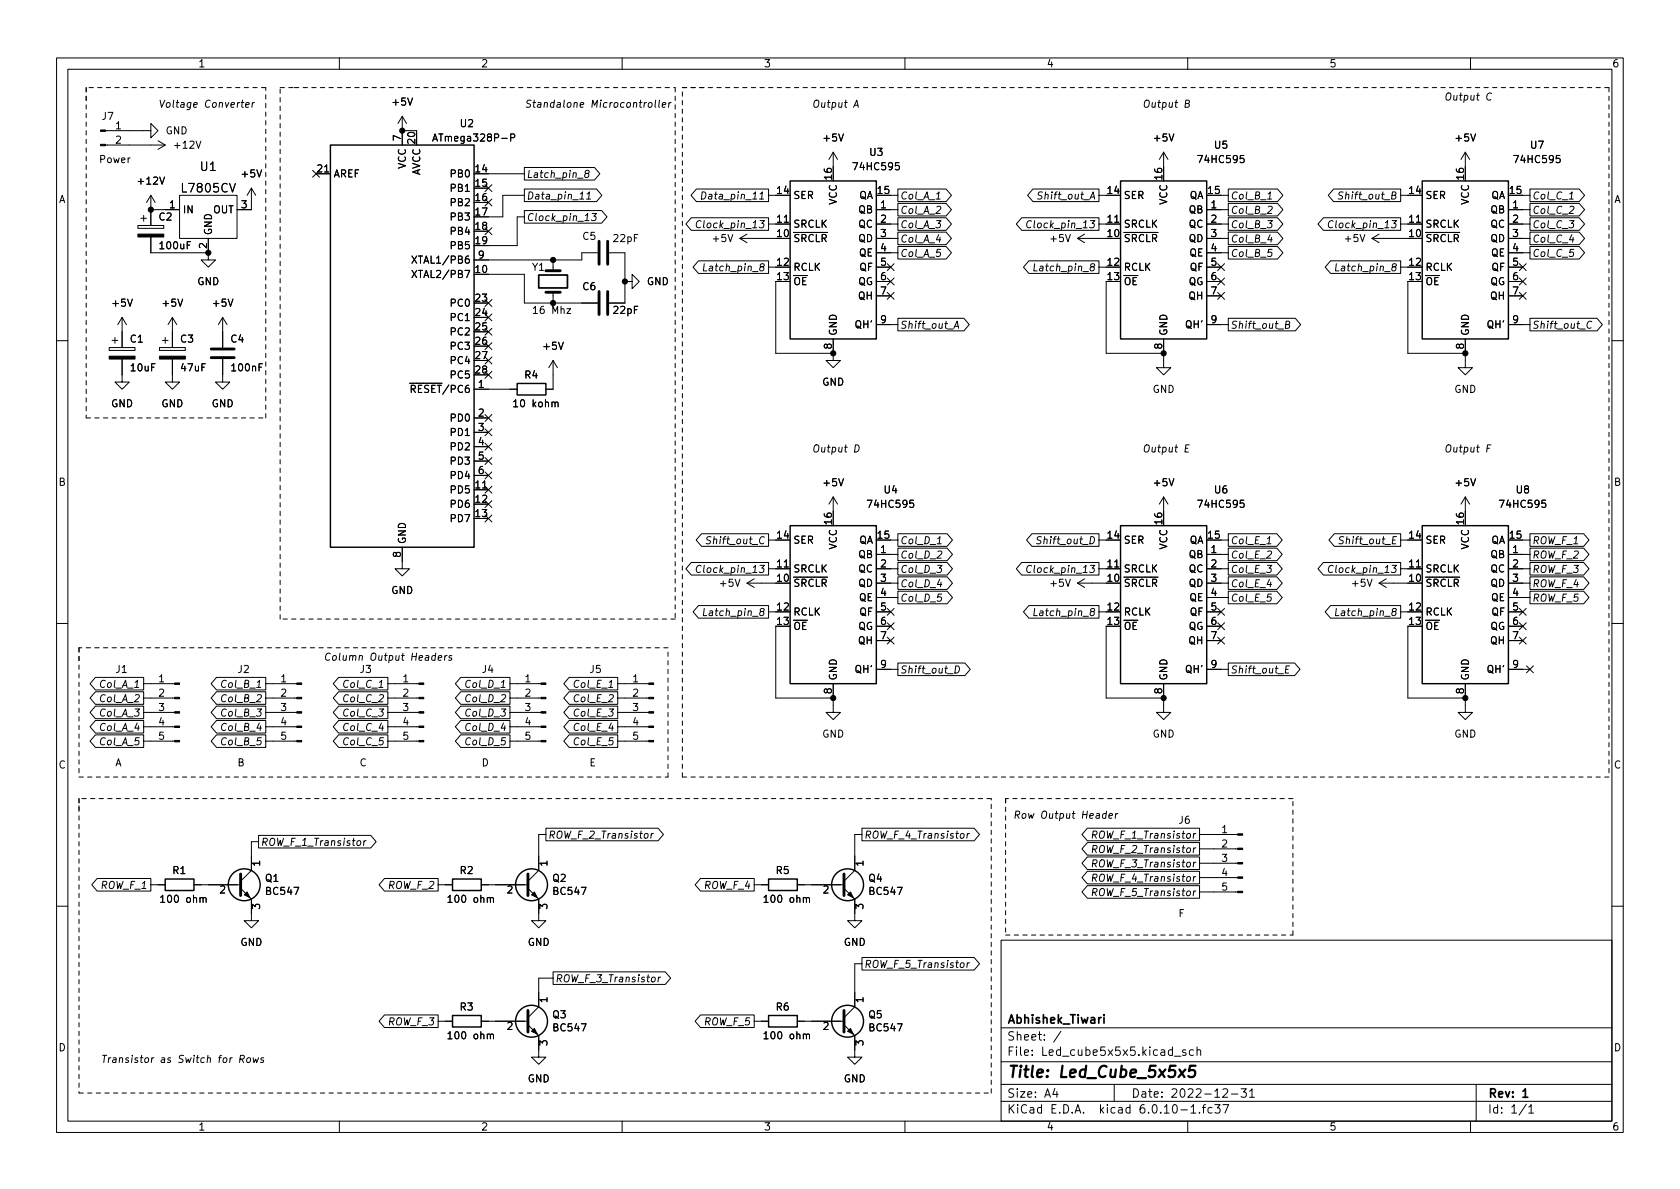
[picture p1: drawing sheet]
<svg xmlns="http://www.w3.org/2000/svg" width="297mm" height="210mm" viewBox="0 0 297 210" stroke-linecap="round" stroke-linejoin="round" font-family="sans-serif">
<g fill="none" stroke="#000" stroke-width=".18">
<path d="M10 10.2h277v190.1h-277zM12 12.2h273v186.1h-273zM42.6 18.1h.5M42.9 17.7l-.2 1.1 .3 .2M43.4 18.6l.7-.2-.1-.2-.3-.1-.2 .2v.6h.4M44.6 18.1l-.1 .9M45 18.1l-.4 .3M60 10.2v2M110 10.2v2M114.7 18.3l.2-.2 .4 .2v.4l-.2 .2-.3 .1-.2-.1zM115.9 17.7l-.1 1.1 .2 .2M116.6 17.7l-.1 1.1 .1 .2"/>
<path d="M117.1 18.6l.6-.2v-.2l-.4-.1-.2 .2v.6h.5M118.3 18.1l-.1 .9M118.7 18.1l-.4 .3M150.9 19l.6-1.3 .3 1.3M151.1 18.6h.6M160 10.2v2M209.6 18.3h.5l.2-.2v-.3l-.6-.1-.2 1.3 .7-.1 .1-.3-.3-.3M210 10.2v2M260 10.2v2M263.7 16.6a.61 .61 0 0 0-.8 .3 .61 .61 0 0 0 .4 .8l.3-.1M18.6 23.1h8.1v-1.3l1.2 1.3-1.2 1.3v-1.3M18.6 25.6h10.6"/>
<path d="M24.4 39.9h4.6v.5h-4.6zM24.9 38.6h1M25.4 38.1v1M26.7 37.1h5M26.7 34.5v5.4M26.7 34.5l-.8 1.3M26.7 34.5l.7 1.3M27.9 24.9l1.3 .7M29.2 25.6l-1.3 .8M31.7 34.5h10.2v7.7h-10.2zM44.4 33.3v3.8h-2.5M44.4 33.3l-.7 1.2"/>
<path d="M44.4 33.3l.8 1.2M55.3 30.1l1.2 1.2M55.9 30.7h2.5M56.5 30.1l-1.2 1.2M71.1 20.6l-.7 1.2M71.1 20.6v5M71.1 20.6l.8 1.2M71.1 23.1h2.6M76.5 25l.4-1.3 .4 1.3M76.6 24.6h.6M85.8 35.2l1.2 1.2M85.8 32.7l1.2 1.2"/>
<path d="M86.4 30.7h6.3M87 35.2l-1.2 1.2M87 32.7l-1.2 1.2M90.3 24.3h.6l.1-.2v-.3l-.7-.1v1.3M92.7 29.6h12.4l1 1.1-1 1.1h-12.4zM92.7 37.2h13.7l.9 1.1-.9 1.2h-13.7zM92.7 33.4h12.8l.9 1.1-.9 1.1h-12.8zM92.7 34.5h-3.8v3.8h-2.5M92.7 38.3h-1.3v5.1h-5M103.7 30.7l-.2-.3 .2-.3 .4 .1-.1 .4a.49 .49 0 0 0-.5 .2 .49 .49 0 0 0 0 .5 .42 .42 0 0 0 .5 0 .42 .42 0 0 0 0-.6h-.1M103.7 35.2h.7M103.8 34.3l.4-.4-.1 1.3"/>
<path d="M104.7 37.7h.8l-.5 .5 .4 .1-.1 .6-.2 .1-.5-.1M122.2 38.5h13.7v2.2h-13.7l-.9-1.1zM123.1 33.4h12.8v2.2h-12.8l-.9-1.1zM124 39.1a.61 .61 0 0 0-.9 .4 .61 .61 0 0 0 .5 .8l.2-.1M124.2 33.9a.63 .63 0 0 1 .7 .5 .63 .63 0 0 1-.4 .7l-.5 .1zM135.9 39.6h3.8M135.9 34.5h1.3M147.3 26.9l-.7 1.3M147.3 26.9v2.6M147.3 26.9l.8 1.3M154.9 37.1h3.8M154.9 39.6h3.8"/>
<path d="M157.5 34.5h1.2M158.7 33.4h8.6l.9 1.1-.9 1.1h-8.6zM158.7 38.5h8.6l.9 1.1-.9 1.1h-8.6zM158.7 36h8.6l.9 1.1-.9 1.1h-8.6zM180.6 38.5h13.7v2.2h-13.7l-.9-1.1zM182.4 39.1a.61 .61 0 0 0-.9 .4 .61 .61 0 0 0 .5 .8l.3-.1M182.6 33.4h11.7v2.2h-11.7l-.9-1.1zM184.3 34l-.5-.1-.1 .2-.1 .3 .5 .3 .1 .3-.3 .2-.4-.1M194.3 39.6h3.8M194.3 34.5h1.3M205.7 26.9v2.6M205.7 26.9l-.7 1.3"/>
<path d="M205.7 26.9l.8 1.3M213.4 37.1h3.8M213.4 39.6h3.8M215.9 34.5h1.3M217.2 36h8.7l.9 1.1-.9 1.1h-8.7zM217.2 33.4h8.7l.9 1.1-.9 1.1h-8.7zM217.2 38.5h8.7l.9 1.1-.9 1.1h-8.7zM224.1 35.2h.7M224.2 39h.8l-.5 .5 .4 .1-.1 .6-.2 .1-.5-.1M224.2 36.6l.5-.1 .2 .1v.2l-.9 .9h.8M234 38.5h13.6v2.2h-13.6l-1-1.1zM235.7 39.1a.61 .61 0 0 0-.8 .4 .61 .61 0 0 0 .4 .8l.3-.1"/>
<path d="M235.8 33.4h11.8v2.2h-11.8l-1-1.1zM237.5 34l-.5-.1-.2 .2v.3l.5 .3 .1 .3-.3 .2-.5-.1M247.6 39.6h3.9M247.6 34.5h1.3M259.1 26.9v2.6M259.1 26.9l-.8 1.3M259.1 26.9l.7 1.3M266.7 37.1h3.8M266.7 39.6h3.8M269.2 34.5h1.3M270.5 33.4h8.7l1 1.1-1 1.1h-8.7zM270.5 36h8.7l1 1.1-1 1.1h-8.7z"/>
<path d="M270.5 38.5h8.7l1 1.1-1 1.1h-8.7zM20.3 59.7v1M21.6 56.1v5.4M21.6 56.1l-.8 1.3M21.6 56.1l.8 1.3M26.7 41.9v2.8h10.1M29.2 59.7v1M30.5 56.1v5.4M30.5 56.1l-.8 1.3M30.5 56.1l.7 1.3M36.8 44.7v1.3h1.3l-1.3 1.2-1.2-1.2h1.2M36.8 42.2v2.5"/>
<path d="M39.4 56.1l-.8 1.3M39.4 56.1v5.4M39.4 56.1l.7 1.3M72.8 47.8l.9 1.3M72.8 45.3l.9 1.2M73.7 47.8l-.9 1.3M73.7 45.3l-.9 1.2M85.8 53l1.2 1.2M85.8 58.1l1.2 1.2M85.8 55.5l1.2 1.2M85.8 40.3l1.2 1.2M86.4 48.5h6.3v5.1h13"/>
<path d="M87 53l-1.2 1.2M87 58.1l-1.2 1.2M87 55.5l-1.2 1.2M87 40.3l-1.2 1.2M97.8 46v1.9M97.8 51.7v1.9M105.7 44.7h-2.8v1.3h-19.1M107.7 44.7h2.8v8.9h-2.8M110.5 49.8h1.3v-1.3l1.2 1.3-1.2 1.2v-1.2M123.5 46.1h12.4v2.2h-12.4l-1-1.1zM124.5 46.6l-.1 1.3h.6M130.8 42.2l1.3 .7"/>
<path d="M130.8 42.2h6.4M132.1 41.4l-1.3 .8M135.9 47.2h1.3M137.2 49.8v12.7h10.1M147.3 59.9v2.6M154.9 44.7h3.8M154.9 42.2h3.8M154.9 47.2h2.6M154.9 49.8h2.6M154.9 52.3h2.6M154.9 57.4h3.8M156.9 49.2l1.2 1.2"/>
<path d="M156.9 51.7l1.2 1.2M156.9 46.6l1.2 1.2M158.1 49.2l-1.2 1.2M158.1 51.7l-1.2 1.2M158.1 46.6l-1.2 1.2M158.7 56.3h11.7l1 1.1-1 1.1h-11.7zM158.7 41h8.6l.9 1.2-.9 1.1h-8.6zM158.7 43.6h8.6l.9 1.1-.9 1.1h-8.6zM168.6 58.1l.6-1.3 .3 1.3M168.8 57.7h.6M181.9 46.1h12.4v2.2h-12.4l-.9-1.1zM182.9 46.6l-.1 1.3h.6"/>
<path d="M190.5 42.2h5.1M190.5 42.2l1.3 .7M191.8 41.4l-1.3 .8M194.3 47.2h1.3M195.6 49.8v12.7h10.1M205.7 59.9v5.1h1.3l-1.3 1.3-1.2-1.3h1.2M213.4 44.7h3.8M213.4 42.2h3.8M213.4 47.2h2.5M213.4 49.8h2.5M213.4 52.3h2.5M213.4 57.4h3.8"/>
<path d="M215.3 49.2l1.2 1.2M215.3 46.6l1.2 1.2M215.3 51.7l1.2 1.2M216.5 49.2l-1.2 1.2M216.5 51.7l-1.2 1.2M216.5 46.6l-1.2 1.2M217.2 43.6h8.7l.9 1.1-.9 1.1h-8.7zM217.2 56.3h11.8l1 1.1-1 1.1h-11.8zM217.2 41h8.7l.9 1.2-.9 1.1h-8.7zM227.3 57.4l.6-.1 .1-.1v-.3l-.6-.1-.2 1.3 .7-.2 .1-.3-.2-.2M235.3 46.1h12.3v2.2h-12.3l-1-1.1zM236.3 46.6l-.2 1.3h.6"/>
<path d="M242.6 42.2h6.3M242.6 42.2l1.2 .7M243.8 41.4l-1.2 .8M247.6 47.2h1.3M248.9 49.8v12.7h10.2M259.1 59.9v5.1h1.2l-1.2 1.3-1.3-1.3h1.3M266.7 44.7h3.8M266.7 42.2h3.8M266.7 47.2h2.5M266.7 49.8h2.5M266.7 52.3h2.5M266.7 57.4h3.8"/>
<path d="M268.6 49.2l1.2 1.2M268.6 46.6l1.2 1.2M268.6 51.7l1.2 1.2M269.8 49.2l-1.2 1.2M269.8 46.6l-1.2 1.2M269.8 51.7l-1.2 1.2M270.5 43.6h8.7l1 1.1-1 1.1h-8.7zM270.5 41h8.7l1 1.2-1 1.1h-8.7zM270.5 56.3h11.9l.9 1.1-.9 1.1h-11.9zM281.5 56.9a.61 .61 0 0 0-.9 .4 .61 .61 0 0 0 .5 .8l.2-.2M10 60.2h2M19.3 61.5h4.6v.5h-4.6z"/>
<path d="M19.8 60.2h1M21.6 63.5v4.1h1.3l-1.3 1.2-1.3-1.2h1.3M28.2 61.5h4.6v.5h-4.6zM28.7 60.2h1M30.5 63.5v4.1h1.2l-1.2 1.2-1.3-1.2h1.3M39.4 63.5v4.1h1.2l-1.2 1.2-1.3-1.2h1.3M83.8 68.8h7.6M83.8 73.9h2.6M83.8 76.4h2.6M83.8 79h2.6M85.8 65.7l1.2 1.2M85.8 75.8l1.2 1.3"/>
<path d="M85.8 73.3l1.2 1.2M85.8 63.1l1.2 1.3M85.8 60.6l1.2 1.2M85.8 78.4l1.2 1.2M87 65.7l-1.2 1.2M87 75.8l-1.2 1.3M87 73.3l-1.2 1.2M87 63.1l-1.2 1.3M87 60.6l-1.2 1.2M87 78.4l-1.2 1.2M97.8 63.7v5.1h-1.3M97.8 63.7l-.8 1.3"/>
<path d="M97.8 63.7l.8 1.3M98.1 71.3l.2-.2 .3 .1 .1 .7M147.3 62.5v1.2h1.3l-1.3 1.3-1.3-1.3h1.3M151.3 78.7a.63 .63 0 0 1 .6 .4 .63 .63 0 0 1-.3 .8h-.5zM209.6 79.3h.4M210.3 78.7h-.6l-.2 1.2h.6M262.9 79.3h.5M263.6 78.7h-.6l-.1 1.2M285 60.2h2M71.1 96.8v3.8h1.3l-1.3 1.2-1.3-1.2h1.3M83.8 86.6h2.6M83.8 81.5h2.6"/>
<path d="M83.8 84.1h2.6M85.8 83.5l1.2 1.2M85.8 80.9l1.2 1.2M85.8 86l1.2 1.2M85.8 88.5l1.2 1.3M85.8 91.1l1.2 1.2M87 83.5l-1.2 1.2M87 80.9l-1.2 1.2M87 86l-1.2 1.2M87 88.5l-1.2 1.3M87 91.1l-1.2 1.2M122.2 99.5h13.7v2.2h-13.7l-.9-1.1z"/>
<path d="M124 94.4h11.9v2.2h-11.9l-.9-1.1zM125.7 95l-.5-.1-.1 .1-.1 .4 .5 .2 .1 .3-.3 .3-.4-.1M135.9 95.5h1.3M147.3 87.9v2.5M147.3 87.9l-.7 1.2M147.3 87.9l.8 1.2M154.9 98h3.8M157.5 95.5h1.2M158.7 96.9h8.8l.9 1.1-.9 1.1h-8.8zM158.7 94.4h8.8l.9 1.1-.9 1.1h-8.8zM158.7 99.5h8.8l.9 1.1-.9 1.1h-8.8zM180.6 99.5h13.7v2.2h-13.7l-.9-1.1z"/>
<path d="M182.5 94.4h11.8v2.2h-11.8l-1-1.1zM184.1 95l-.4-.1-.2 .1-.1 .4 .5 .2 .1 .3-.2 .3-.5-.1M194.3 95.5h1.3M205.7 87.9l-.7 1.2M205.7 87.9v2.5M205.7 87.9l.8 1.2M213.4 98h3.8M215.9 95.5h1.3M217.2 99.5h8.6l.9 1.1-.9 1.1h-8.6zM217.2 94.4h8.6l.9 1.1-.9 1.1h-8.6zM217.2 96.9h8.6l.9 1.1-.9 1.1h-8.6zM234 99.5h13.6v2.2h-13.6l-1-1.1z"/>
<path d="M235.9 94.4h11.7v2.2h-11.7l-.9-1.1zM237.6 95l-.5-.1-.2 .1v.4l.5 .2 .1 .3-.3 .3-.5-.1M247.6 95.5h1.3M259.1 87.9l-.8 1.2M259.1 87.9v2.5M259.1 87.9l.7 1.2M266.7 98h3.8M269.2 95.5h1.3M270.5 96.9h9.5l1 1.1-1 1.1h-9.5zM270.5 94.4h9.5l1 1.1-1 1.1h-9.5zM270.5 99.5h9.5l1 1.1-1 1.1h-9.5zM10 110.2h2"/>
<path d="M16.9 119.8h8.5v2.2h-8.5l-1-1.1zM38.3 119.8h8.7v2.2h-8.7l-1-1.1zM59.9 119.8h8.7v2.2h-8.7l-1-1.1zM77 116h-.5l-.2 .5 .2 .3 .4-.1M77 115.5l-.1 1.3M77.5 116.3l.6-.1v-.2l-.4-.1-.2 .2v.6h.5M78.7 115.9l-.1 .9M79.1 115.9l-.4 .3M79.9 116l-.3-.1-.2 .3 .4 .2v.3h-.5M81.5 119.8h8.7v2.2h-8.7l-1-1.1zM100.6 119.8h8.6v2.2h-8.6l-.9-1.1zM123.5 107.1h12.4v2.2h-12.4l-1-1.1z"/>
<path d="M124 100.1a.61 .61 0 0 0-.9 .4 .61 .61 0 0 0 .5 .7l.2-.1M124.5 107.6l-.1 1.3h.6M132.1 103.1l1.2 .8M132.1 103.1h5.1M133.3 102.4l-1.2 .7M135.9 100.6h3.8M135.9 108.2h1.3M137.2 110.7v12.7h10.1M154.9 103.1h3.8M154.9 100.6h3.8M154.9 105.7h3.8M154.9 108.2h2.6"/>
<path d="M154.9 110.7h2.6M154.9 113.3h2.6M154.9 118.4h3.8M156.9 112.7l1.2 1.2M156.9 110.1l1.2 1.2M156.9 107.6l1.2 1.2M158.1 112.7l-1.2 1.2M158.1 110.1l-1.2 1.2M158.1 107.6l-1.2 1.2M158.7 117.2h11.9l1 1.2-1 1.1h-11.9zM158.7 104.5h8.8l.9 1.2-.9 1.1h-8.8zM158.7 102h8.8l.9 1.1-.9 1.1h-8.8z"/>
<path d="M169 117.8a.63 .63 0 0 1 .7 .4 .63 .63 0 0 1-.4 .8h-.5zM181.9 107.1h12.4v2.2h-12.4l-.9-1.1zM182.4 100.1a.61 .61 0 0 0-.9 .4 .61 .61 0 0 0 .5 .7l.3-.1M182.9 107.6l-.1 1.3h.6M190.5 103.1h5.1M190.5 103.1l1.3 .8M191.8 102.4l-1.3 .7M194.3 100.6h3.8M194.3 108.2h1.3M195.6 110.7v12.7h10.1M213.4 103.1h3.8M213.4 100.6h3.8"/>
<path d="M213.4 105.7h3.8M213.4 108.2h2.5M213.4 110.7h2.5M213.4 113.3h2.5M213.4 118.4h3.8M215.3 112.7l1.2 1.2M215.3 110.1l1.2 1.2M215.3 107.6l1.2 1.2M216.5 112.7l-1.2 1.2M216.5 110.1l-1.2 1.2M216.5 107.6l-1.2 1.2M217.2 104.5h8.6l.9 1.2-.9 1.1h-8.6z"/>
<path d="M217.2 117.2h11.7l1 1.2-1 1.1h-11.7zM217.2 102h8.6l.9 1.1-.9 1.1h-8.6zM227.3 118.4h.5M228 117.8h-.6l-.2 1.2h.7M235.3 107.1h12.3v2.2h-12.3l-1-1.1zM235.7 100.1a.61 .61 0 0 0-.8 .4 .61 .61 0 0 0 .4 .7l.3-.1M236.3 107.6l-.2 1.3h.6M243.8 103.1h5.1M243.8 103.1l1.3 .8M245.1 102.4l-1.3 .7M247.6 100.6h3.9M247.6 108.2h1.3"/>
<path d="M248.9 110.7v12.7h10.2M266.7 103.1h3.8M266.7 100.6h3.8M266.7 105.7h3.8M266.7 108.2h2.5M266.7 110.7h2.5M266.7 113.3h2.5M266.7 118.4h3.8M268.6 112.7l1.2 1.2M268.6 107.6l1.2 1.2M268.6 110.1l1.2 1.2M269.8 112.7l-1.2 1.2"/>
<path d="M269.8 107.6l-1.2 1.2M269.8 110.1l-1.2 1.2M269.9 117.7l1.2 1.3M270.5 102h9.5l1 1.1-1 1.1h-9.5zM270.5 104.5h9.5l1 1.2-1 1.1h-9.5zM271.1 117.7l-1.2 1.3M285 110.2h2M16.9 129.9h8.5v2.3h-8.5l-1-1.1zM16.9 127.4h8.5v2.2h-8.5l-1-1.1zM16.9 122.3h8.5v2.2h-8.5l-1-1.1zM16.9 124.9h8.5v2.2h-8.5l-1-1.1zM25.4 131.1h5.5"/>
<path d="M25.4 128.5h5.5M25.4 126h5.5M25.4 123.4h5.5M25.4 120.9h5.5M38.3 129.9h8.7v2.3h-8.7l-1-1.1zM38.3 122.3h8.7v2.2h-8.7l-1-1.1zM38.3 124.9h8.7v2.2h-8.7l-1-1.1zM38.3 127.4h8.7v2.2h-8.7l-1-1.1zM40 120.4a.61 .61 0 0 0-.8 .4 .61 .61 0 0 0 .4 .8l.3-.2M40 130.6a.61 .61 0 0 0-.8 .3 .61 .61 0 0 0 .4 .8l.3-.1M40 123a.61 .61 0 0 0-.8 .3 .61 .61 0 0 0 .4 .8l.3-.1M40 125.5a.61 .61 0 0 0-.8 .4 .61 .61 0 0 0 .4 .7l.3-.1"/>
<path d="M40 128a.61 .61 0 0 0-.8 .4 .61 .61 0 0 0 .4 .8l.3-.1M47 131.1h5.5M47 128.5h5.5M47 126h5.5M47 123.4h5.5M47 120.9h5.5M59.9 122.3h8.7v2.2h-8.7l-1-1.1zM59.9 127.4h8.7v2.2h-8.7l-1-1.1zM59.9 129.9h8.7v2.3h-8.7l-1-1.1zM59.9 124.9h8.7v2.2h-8.7l-1-1.1zM61.6 123a.61 .61 0 0 0-.8 .3 .61 .61 0 0 0 .4 .8l.3-.1M61.6 120.4a.61 .61 0 0 0-.8 .4 .61 .61 0 0 0 .4 .8l.3-.2"/>
<path d="M61.6 128a.61 .61 0 0 0-.8 .4 .61 .61 0 0 0 .4 .8l.3-.1M61.6 130.6a.61 .61 0 0 0-.8 .3 .61 .61 0 0 0 .4 .8l.3-.1M61.6 125.5a.61 .61 0 0 0-.8 .4 .61 .61 0 0 0 .4 .7l.3-.1M68.6 131.1h5.5M68.6 128.5h5.5M68.6 126h5.5M68.6 123.4h5.5M68.6 120.9h5.5M81.5 129.9h8.7v2.3h-8.7l-1-1.1zM81.5 127.4h8.7v2.2h-8.7l-1-1.1zM81.5 124.9h8.7v2.2h-8.7l-1-1.1zM81.5 122.3h8.7v2.2h-8.7l-1-1.1z"/>
<path d="M83.2 130.6a.61 .61 0 0 0-.8 .3 .61 .61 0 0 0 .4 .8l.3-.1M83.2 128a.61 .61 0 0 0-.8 .4 .61 .61 0 0 0 .4 .8l.3-.1M83.2 125.5a.61 .61 0 0 0-.8 .4 .61 .61 0 0 0 .4 .7l.3-.1M83.2 123a.61 .61 0 0 0-.8 .3 .61 .61 0 0 0 .4 .8l.3-.1M83.2 120.4a.61 .61 0 0 0-.8 .4 .61 .61 0 0 0 .4 .8l.3-.2M90.2 131.1h5.5M90.2 128.5h5.5M90.2 126h5.5M90.2 123.4h5.5M90.2 120.9h5.5M100.6 124.9h8.6v2.2h-8.6l-.9-1.1zM100.6 127.4h8.6v2.2h-8.6l-.9-1.1z"/>
<path d="M100.6 129.9h8.6v2.3h-8.6l-.9-1.1zM100.6 122.3h8.6v2.2h-8.6l-.9-1.1zM109.2 131.1h5.5M109.2 128.5h5.5M109.2 126h5.5M109.2 123.4h5.5M109.2 120.9h5.5M147.3 120.9v5.1h1.3l-1.3 1.2-1.3-1.2h1.3M205.7 120.9v5.1h1.3l-1.3 1.2-1.2-1.2h1.2M259.1 120.9v5.1h1.2l-1.2 1.2-1.3-1.2h1.3M17.2 155.3h9.5v2.3h-9.5l-1-1.1zM26.7 156.5h2.5"/>
<path d="M28.4 158.7l.4-.4v1.3M28.4 159.6h.7M34.3 156.5h8.2M35.9 158.9l.2-.2 .3 .1v.8M42.5 157.1l1.9 1.9v3.8h1.3l-1.3 1.3-1.2-1.3h1.2M45.7 147.7h19.9l.9 1.1-.9 1.1h-19.9zM45.7 148.8h-1.3v5.1l-1.9 1.9M64.4 148.7l-.1 .8M64.7 148.7l-.4 .2M68 155.3h9.5v2.3h-9.5l-1-1.1zM77.5 156.5h2.5M79.2 158.7l.4-.4v1.3"/>
<path d="M79.2 159.6h.7M85.1 156.5h8.2M86.7 158.9l.2-.2 .3 .1v.8M93.3 157.1l1.9 1.9v3.8h1.3l-1.3 1.3-1.2-1.3h1.2M96.5 146.5h19.9l.9 1.1-.9 1.1h-19.9zM96.5 147.6h-1.3v6.3l-1.9 1.9M115.2 147.4l-.1 .8M115.5 147.4l-.4 .2M123.9 155.3h9.4v2.3h-9.4l-1-1.1zM133.3 156.5h2.6M135.1 158.7l.3-.4v1.3M135.1 159.6h.7"/>
<path d="M141 156.5h8.2M142.6 158.9l.2-.2 .3 .1v.8M149.2 157.1l1.9 1.9v3.8h1.3l-1.3 1.3-1.2-1.3h1.2M152.4 146.5h19.8l1 1.1-1 1.1h-19.8zM152.4 147.6h-1.3v6.3l-1.9 1.9M171 147.4l-.1 .8M171.4 147.4l-.4 .2M192.3 149h19.8v2.2h-19.8l-1-1.1zM192.3 151.5h19.8v2.3h-19.8l-1-1.2zM192.3 154.1h19.8v2.2h-19.8l-1-1.1zM192.3 146.5h19.8v2.2h-19.8l-1-1.1zM192.3 156.6h19.8v2.2h-19.8l-1-1.1z"/>
<path d="M193.2 150.2l.6-.1 .2-.2-.1-.3-.1-.1h-.5l-.2 1.3M193.2 152.7l.6-.1 .2-.1-.1-.3-.1-.2h-.5l-.2 1.3M193.2 155.2h.6l.2-.2-.1-.3-.1-.1h-.5l-.2 1.3M193.2 147.6h.6l.2-.2-.1-.3-.1-.1h-.5l-.2 1.2M193.2 157.8l.6-.1 .2-.2-.1-.3-.1-.1h-.5l-.2 1.3M195.6 143.9h-.4l-.2 .2v.5h.5M195.6 143.4l-.1 1.3M196.1 144.3l.6-.1v-.3h-.4l-.2 .1v.6h.5M197.3 143.9l-.1 .8M197.6 143.9l-.3 .2M212.1 157.7h6.7M212.1 155.2h6.7"/>
<path d="M212.1 152.6h6.7M212.1 150.1h6.7M212.1 147.6h6.7M10 160.2h2M68 179.5h9.5v2.2h-9.5l-1-1.1zM97.8 171.9h19.8l1 1.1-1 1.1h-19.8zM97.8 173h-2.6v5l-1.9 2M116.4 172.8l-.1 .8M116.8 172.8l-.4 .2M123.9 179.5h9.4v2.2h-9.4l-1-1.1zM152.4 169.3h19.8l1 1.1-1 1.1h-19.8zM152.4 170.4h-1.3v7.6l-1.9 2"/>
<path d="M171 170.2l-.1 .9M171.4 170.2l-.4 .3M177 166.3h108v32h-108zM285 160.2h2M42.4 187.3l.6-.1 .2-.2v-.3l-.2-.1h-.5l-.1 1.3M42.7 187.3l.4 .6M43.7 187.2l.2-.2 .4 .2v.4l-.2 .2-.3 .1-.2-.1zM44.8 187l.1 .9 .3-.6 .2 .6 .3-.9M46.6 187.1l-.3-.1-.2 .2 .1 .2 .4 .1-.1 .3h-.4M60 198.3v2M77.5 180.6h2.5M79.2 182.8l.4-.4v1.3"/>
<path d="M79.2 183.7h.7M85.1 180.6h8.2M86.7 183l.2-.1h.3v.8M93.3 181.2l1.9 1.9v3.8h1.3l-1.3 1.3-1.2-1.3h1.2M110 198.3v2M133.3 180.6h2.6M135.1 182.8l.3-.4v1.3M135.1 183.7h.7M141 180.6h8.2M142.6 183l.2-.1h.3v.8M149.2 181.2l1.9 1.9v3.8h1.3l-1.3 1.3-1.2-1.3h1.2M160 198.3v2"/>
<path d="M177 194.8h108M177 191.8h108M177 187.8h108M177 181.8h108M186.5 192.5l-.4 1h1M186.9 193v1M187.6 182.4l-1.3 1.9M197 191.8v3M207.6 186.8h1.2M208.8 196.3h1.1M209.6 185.7l-.3-.1-.2 .2v.3l.5 .1v.4h-.5M210 198.3v2"/>
<path d="M210.6 195.8l.4-.5v1.5M210.6 196.8h.8M211 185.7l-.4-.1-.3 .3v.4l.1 .3h.6M211.6 185.8l.3-.2 .3 .1 .1 .9M211.6 185.1v1.5M212.1 196.7v.1M212.6 195.8h.5M213.1 195.3l-.3 .2v1.3M214.3 195.9l-.4-.1-.3 .3v.4l.1 .3h.6M214.8 195.3h.9l-.5 .6 .4 .1v.7l-.2 .1h-.4l-.2-.1M216.2 192.7l.6-.2 .2 .2 .1 .3-1 1h1M216.2 195.3h1l-.6 1.5"/>
<path d="M217.7 193.5h1.2M219.4 192.5h1l-.5 .6 .4 .1v.7l-.2 .1h-.5l-.2-.1M220.9 193l.5-.5v1.5M220.9 194h.9M260 198.3v2M261 191.8v6.5M269.9 195.3l-1.3 1.9M270.3 195.8l.4-.5v1.5M270.3 196.8h.9"/>
</g>
<path d="M95.2 48.6h5.1v2.3h-5.1zM195.2 179.4v.2M195.2 179.9v1M269.3 193l.4-.5v1.5M269.3 194h.8" fill="none" stroke="#000" stroke-width=".3"/>
<path d="M208.5 189.1l.9 1.4M209.6 189.1l-1.2 1.4M211.4 188.5h-1l-.2 .9 .3-.2 .7 .1 .1 .3-.1 .7-.4 .2h-.4l-.3-.2" fill="none" stroke="#000" stroke-width=".4"/>
<g fill="none" stroke="#000" stroke-width=".25">
<path d="M58.4 25.6h25.4v71.2h-25.4zM139.7 32h15.2v27.9h-15.2zM198.1 32h15.3v27.9h-15.3zM251.5 32h15.2v27.9h-15.2zM91.4 67.8h5.1v2h-5.1zM139.7 93h15.2v27.9h-15.2zM198.1 93h15.3v27.9h-15.3zM251.5 93h15.2v27.9h-15.2zM29.2 155.4h5.1v2.1h-5.1zM80 155.4h5.1v2.1h-5.1zM135.9 155.4h5.1v2.1h-5.1zM80 179.6h5.1v2h-5.1z"/>
<path d="M135.9 179.6h5.1v2h-5.1z"/>
<circle cx="43.2" cy="156.5" r="2.82"/>
<circle cx="94" cy="156.5" r="2.82"/>
<circle cx="149.9" cy="156.5" r="2.82"/>
<circle cx="94" cy="180.6" r="2.82"/>
<circle cx="149.9" cy="180.6" r="2.82"/>
</g>
<g fill="#000" stroke="#000" stroke-width=".18">
<path d="M17.8 25.5h.8v.3h-.8zM17.8 23h.8v.2h-.8zM24.4 41.4h4.6v.5h-4.6zM19.3 63h4.6v.5h-4.6zM28.2 63h4.6v.5h-4.6zM30.9 130.9h.8v.3h-.8zM30.9 128.4h.8v.2h-.8zM30.9 125.9h.8v.2h-.8zM30.9 123.3h.8v.3h-.8zM30.9 120.8h.8v.2h-.8zM52.5 130.9h.8v.3h-.8zM52.5 128.4h.8v.2h-.8z"/>
<path d="M52.5 125.9h.8v.2h-.8zM52.5 123.3h.8v.3h-.8zM52.5 120.8h.8v.2h-.8zM74.1 130.9h.8v.3h-.8zM74.1 128.4h.8v.2h-.8zM74.1 125.9h.8v.2h-.8zM74.1 123.3h.8v.3h-.8zM74.1 120.8h.8v.2h-.8zM95.7 130.9h.8v.3h-.8zM95.7 128.4h.8v.2h-.8zM95.7 125.9h.8v.2h-.8zM95.7 123.3h.8v.3h-.8z"/>
<path d="M95.7 120.8h.8v.2h-.8zM114.7 130.9h.9v.3h-.9zM114.7 128.4h.9v.2h-.9zM114.7 125.9h.9v.2h-.9zM114.7 123.3h.9v.3h-.9zM114.7 120.8h.9v.2h-.9zM43.2 158.2l.5-.5 .5 1zM94 158.2l.5-.5 .5 1zM150.4 157.7l.5 1-1-.5zM218.8 157.6h.9v.3h-.9zM218.8 155.1h.9v.2h-.9zM218.8 152.5h.9v.3h-.9z"/>
<path d="M218.8 150h.9v.2h-.9zM218.8 147.4h.9v.3h-.9zM94 182.4l.5-.5 .5 1zM150.4 181.9l.5 1-1-.5z"/>
<circle cx="26.7" cy="37.1" r=".46"/>
<circle cx="71.1" cy="23.1" r=".46"/>
<circle cx="36.8" cy="44.7" r=".46"/>
<circle cx="97.8" cy="46" r=".46"/>
<circle cx="97.8" cy="53.6" r=".46"/>
<circle cx="110.5" cy="49.8" r=".46"/>
<circle cx="147.3" cy="62.5" r=".46"/>
<circle cx="205.7" cy="62.5" r=".46"/>
<circle cx="259.1" cy="62.5" r=".46"/>
<circle cx="147.3" cy="123.4" r=".46"/>
<circle cx="205.7" cy="123.4" r=".46"/>
<circle cx="259.1" cy="123.4" r=".46"/>
</g>
<g fill="none" stroke="#000" stroke-width=".51">
<path d="M96.5 47.9h2.6M96.5 51.7h2.6M105.9 42.7v4M105.9 51.6v4M107.4 42.7v4M107.4 51.6v4M37.3 63.2h4.1M37.3 61.7h4.1M42.5 154.6v3.8M93.3 154.6v3.8M149.2 154.6v3.8M93.3 178.7v3.8"/>
<path d="M149.2 178.7v3.8"/>
</g>
<g fill="none" stroke="#000" stroke-width=".18" stroke-dasharray=".8 .8">
<path d="M15.2 15.5v2.5M15.2 15.5v58.4M47 15.5h-31.8M49.5 15.5h2.6M52.1 15.5h67.3M119.4 15.5v94M120.6 15.5h3.9M120.6 15.5h163.9M284.5 15.5v121.9M15.2 73.9h31.8M47 73.9v-58.4M14 114.5v2.6"/>
<path d="M14 114.5v22.9M49.5 109.5v-94M118.1 114.5h-104.1M119.4 109.5h-69.9M14 137.4h104.1M118.1 137.4v-22.9M120.6 137.4v-121.9M284.5 137.4h-163.9M14 141.2v52.1M14 141.2v1.3M14 142.5v1.3M175.3 141.2h-161.3"/>
<path d="M177.8 141.2v24.1M177.8 141.2v1.3M228.6 141.2h-50.8M177.8 165.3h50.8M228.6 165.3v-24.1M14 193.3h161.3M175.3 193.3v-52.1"/>
</g>
<text font-size="2.8" x="178" y="190.6">Title: Led_Cube_5x5x5</text>
<g font-size="2.1">
<text x="32.3" y="34">L7805CV</text>
<text x="35.5" y="30.2">U1</text>
<text x="178" y="184">Sheet: /</text>
<text x="178" y="181">Abhishek_Tiwari</text>
<text x="178" y="186.7">File: Led_cube5x5x5.kicad_sch</text>
<text x="178" y="196.9">KiCad E.D.A. kicad 6.0.10-1.fc37</text>
<text x="178" y="194.1">Size: A4</text>
<text x="200" y="194.1">Date: 2022-12-31</text>
<text x="263" y="194.1">Rev: 1</text>
<text x="263" y="196.9">Id: 1/1</text>
</g>
<g font-size="1.8">
<text x="35" y="11.9">1</text>
<text x="85" y="11.9">2</text>
<text x="135" y="11.9">3</text>
<text x="185" y="11.9">4</text>
<text x="235" y="11.9">5</text>
<text x="285" y="11.9">6</text>
<text x="255.3" y="17.8">Output C</text>
<text x="18.1" y="21.2">J7</text>
<text x="20.5" y="22.9">1</text>
<text x="27.9" y="19">Voltage Converter</text>
<text x="29.3" y="23.7">GND</text>
<text x="69.5" y="18.7">+5V</text>
<text x="81.4" y="22.5">U2</text>
<text x="92.7" y="19">Standalone Microcontroller</text>
<text x="143.5" y="19">Output A</text>
<text x="201.9" y="19">Output B</text>
<text x="17.7" y="28.8">Power</text>
<text x="20.5" y="25.4">2</text>
<text x="31" y="26.3">+12V</text>
<text x="70.9" y="24.9" transform="rotate(-90 70.9 24.9)">7</text>
<text x="71.8" y="29.9" transform="rotate(-90 71.8 29.9)">VCC</text>
<text x="73.4" y="25.4" transform="rotate(-90 73.4 25.4)">20</text>
<text x="77.4" y="25">ATmega328P-P</text>
<text x="145.7" y="25">+5V</text>
<text x="153.8" y="27.6">U3</text>
<text x="204.1" y="25">+5V</text>
<text x="212.2" y="28.8">74HC595</text>
<text x="214.8" y="26.3">U5</text>
<text x="257.5" y="25">+5V</text>
<text x="268" y="28.8">74HC595</text>
<text x="270.6" y="26.3">U7</text>
<text x="10.3" y="35.9">A</text>
<text x="24.6" y="32.6">+12V</text>
<text x="42.9" y="31.4">+5V</text>
<text x="56.2" y="30.5">21</text>
<text x="58.9" y="31.4">AREF</text>
<text x="74.3" y="31.2" transform="rotate(-90 74.3 31.2)">AVCC</text>
<text x="79.9" y="31.4">PB0</text>
<text x="79.9" y="33.9">PB1</text>
<text x="84.1" y="30.5">14</text>
<text x="84.1" y="33">15</text>
<text x="84.1" y="35.6">16</text>
<text x="93" y="31.5">Latch_pin_8</text>
<text x="93" y="35.3">Data_pin_11</text>
<text x="125.2" y="35.3">Data_pin_11</text>
<text x="137.4" y="34.3">14</text>
<text x="140.2" y="35.2">SER</text>
<text x="147.1" y="31.7" transform="rotate(-90 147.1 31.7)">16</text>
<text x="151.2" y="30.1">74HC595</text>
<text x="151.8" y="35.2">QA</text>
<text x="155.2" y="34.3">15</text>
<text x="159.1" y="35.3">Col_A_1</text>
<text x="184.1" y="35.3">Shift_out_A</text>
<text x="195.9" y="34.3">14</text>
<text x="198.6" y="35.2">SER</text>
<text x="205.5" y="31.7" transform="rotate(-90 205.5 31.7)">16</text>
<text x="210.2" y="35.2">QA</text>
<text x="213.6" y="34.3">15</text>
<text x="217.5" y="35.3">Col_B_1</text>
<text x="237.4" y="35.3">Shift_out_B</text>
<text x="249.2" y="34.3">14</text>
<text x="252" y="35.2">SER</text>
<text x="258.8" y="31.7" transform="rotate(-90 258.8 31.7)">16</text>
<text x="263.5" y="35.2">QA</text>
<text x="267" y="34.3">15</text>
<text x="270.8" y="35.3">Col_C_1</text>
<text x="285.3" y="35.9">A</text>
<text x="28.1" y="39">C2</text>
<text x="30" y="36.8">1</text>
<text x="32.3" y="37.7">IN</text>
<text x="37.5" y="41.7" transform="rotate(-90 37.5 41.7)">GND</text>
<text x="37.7" y="37.7">OUT</text>
<text x="42.7" y="36.8">3</text>
<text x="79.9" y="36.4">PB2</text>
<text x="79.9" y="39">PB3</text>
<text x="79.9" y="41.5">PB4</text>
<text x="84.1" y="38.1">17</text>
<text x="84.1" y="40.6">18</text>
<text x="93" y="39.1">Clock_pin_13</text>
<text x="124.2" y="40.3">Clock_pin_13</text>
<text x="137.4" y="41.9">10</text>
<text x="137.4" y="39.4">11</text>
<text x="140.2" y="40.3">SRCLK</text>
<text x="148" y="36.2" transform="rotate(-90 148 36.2)">VCC</text>
<text x="151.8" y="37.7">QB</text>
<text x="151.8" y="40.3">QC</text>
<text x="155.7" y="36.8">1</text>
<text x="155.7" y="39.4">2</text>
<text x="155.7" y="41.9">3</text>
<text x="159.1" y="40.3">Col_A_3</text>
<text x="159.1" y="37.8">Col_A_2</text>
<text x="182.6" y="40.3">Clock_pin_13</text>
<text x="195.9" y="41.9">10</text>
<text x="195.9" y="39.4">11</text>
<text x="198.6" y="40.3">SRCLK</text>
<text x="206.4" y="36.2" transform="rotate(-90 206.4 36.2)">VCC</text>
<text x="210.2" y="37.7">QB</text>
<text x="210.2" y="40.3">QC</text>
<text x="214.1" y="36.8">1</text>
<text x="214.1" y="39.4">2</text>
<text x="214.1" y="41.9">3</text>
<text x="217.5" y="37.8">Col_B_2</text>
<text x="217.5" y="40.3">Col_B_3</text>
<text x="235.9" y="40.3">Clock_pin_13</text>
<text x="249.2" y="41.9">10</text>
<text x="249.2" y="39.4">11</text>
<text x="252" y="40.3">SRCLK</text>
<text x="259.7" y="36.2" transform="rotate(-90 259.7 36.2)">VCC</text>
<text x="263.5" y="37.7">QB</text>
<text x="263.5" y="40.3">QC</text>
<text x="267.5" y="36.8">1</text>
<text x="267.5" y="39.4">2</text>
<text x="267.5" y="41.9">3</text>
<text x="270.8" y="37.8">Col_C_2</text>
<text x="270.8" y="40.3">Col_C_3</text>
<text x="28.4" y="44.1">100uF</text>
<text x="36.6" y="43.9" transform="rotate(-90 36.6 43.9)">2</text>
<text x="73.8" y="46.6">XTAL1/PB6</text>
<text x="79.9" y="44.1">PB5</text>
<text x="84.1" y="43.2">19</text>
<text x="84.6" y="45.7">9</text>
<text x="94.1" y="47.9">Y1</text>
<text x="103.1" y="42.4">C5</text>
<text x="108.6" y="42.8">22pF</text>
<text x="125.3" y="48">Latch_pin_8</text>
<text x="126.1" y="42.8">+5V</text>
<text x="137.4" y="47">12</text>
<text x="140.2" y="42.8">~{SRCLR}</text>
<text x="140.2" y="47.9">RCLK</text>
<text x="151.8" y="42.8">QD</text>
<text x="151.9" y="45.3">QE</text>
<text x="152" y="47.9">QF</text>
<text x="155.7" y="44.4">4</text>
<text x="155.7" y="47">5</text>
<text x="159.1" y="42.9">Col_A_4</text>
<text x="159.1" y="45.4">Col_A_5</text>
<text x="183.7" y="48">Latch_pin_8</text>
<text x="185.8" y="42.8">+5V</text>
<text x="195.9" y="47">12</text>
<text x="198.6" y="42.8">~{SRCLR}</text>
<text x="198.6" y="47.9">RCLK</text>
<text x="210.2" y="42.8">QD</text>
<text x="210.3" y="45.3">QE</text>
<text x="210.4" y="47.9">QF</text>
<text x="214.1" y="44.4">4</text>
<text x="214.1" y="47">5</text>
<text x="217.5" y="45.4">Col_B_5</text>
<text x="217.5" y="42.9">Col_B_4</text>
<text x="237" y="48">Latch_pin_8</text>
<text x="237.9" y="42.8">+5V</text>
<text x="249.2" y="47">12</text>
<text x="252" y="42.8">~{SRCLR}</text>
<text x="252" y="47.9">RCLK</text>
<text x="263.5" y="42.8">QD</text>
<text x="263.6" y="45.3">QE</text>
<text x="263.7" y="47.9">QF</text>
<text x="267.5" y="44.4">4</text>
<text x="267.5" y="47">5</text>
<text x="270.8" y="45.4">Col_C_5</text>
<text x="270.8" y="42.9">Col_C_4</text>
<text x="34.9" y="50.4">GND</text>
<text x="73.8" y="49.1">XTAL2/PB7</text>
<text x="84.1" y="48.3">10</text>
<text x="84.1" y="53.3">23</text>
<text x="103.1" y="51.3">C6</text>
<text x="114.3" y="50.4">GND</text>
<text x="137.4" y="49.5">13</text>
<text x="140.2" y="50.4">~{OE}</text>
<text x="151.7" y="50.4">QG</text>
<text x="151.8" y="53">QH</text>
<text x="155.7" y="49.5">6</text>
<text x="155.7" y="52.1">7</text>
<text x="195.9" y="49.5">13</text>
<text x="198.6" y="50.4">~{OE}</text>
<text x="210.1" y="50.4">QG</text>
<text x="210.2" y="53">QH</text>
<text x="214.1" y="49.5">6</text>
<text x="214.1" y="52.1">7</text>
<text x="249.2" y="49.5">13</text>
<text x="252" y="50.4">~{OE}</text>
<text x="263.4" y="50.4">QG</text>
<text x="263.5" y="53">QH</text>
<text x="267.5" y="49.5">6</text>
<text x="267.5" y="52.1">7</text>
<text x="20" y="54.2">+5V</text>
<text x="28.9" y="54.2">+5V</text>
<text x="37.8" y="54.2">+5V</text>
<text x="79.9" y="54.2">PC0</text>
<text x="79.9" y="56.8">PC1</text>
<text x="79.9" y="59.3">PC2</text>
<text x="84.1" y="55.9">24</text>
<text x="84.1" y="58.4">25</text>
<text x="94.6" y="55.5">16 Mhz</text>
<text x="108.6" y="55.5">22pF</text>
<text x="148" y="59.4" transform="rotate(-90 148 59.4)">GND</text>
<text x="151.4" y="58">QH'</text>
<text x="155.7" y="57.1">9</text>
<text x="159.1" y="58.1">Shift_out_A</text>
<text x="206.4" y="59.4" transform="rotate(-90 206.4 59.4)">GND</text>
<text x="209.8" y="58">QH'</text>
<text x="214.1" y="57.1">9</text>
<text x="217.5" y="58.1">Shift_out_B</text>
<text x="259.7" y="59.4" transform="rotate(-90 259.7 59.4)">GND</text>
<text x="263.1" y="58">QH'</text>
<text x="267.5" y="57.1">9</text>
<text x="270.8" y="58.1">Shift_out_C</text>
<text x="23" y="60.6">C1</text>
<text x="23.2" y="65.7">10uF</text>
<text x="31.9" y="60.6">C3</text>
<text x="32.1" y="65.7">47uF</text>
<text x="40.8" y="60.6">C4</text>
<text x="41.1" y="65.7">100nF</text>
<text x="79.9" y="61.8">PC3</text>
<text x="79.9" y="64.4">PC4</text>
<text x="84.1" y="61">26</text>
<text x="84.1" y="63.5">27</text>
<text x="96.2" y="61.8">+5V</text>
<text x="147.1" y="61.7" transform="rotate(-90 147.1 61.7)">8</text>
<text x="205.5" y="61.7" transform="rotate(-90 205.5 61.7)">8</text>
<text x="258.8" y="61.7" transform="rotate(-90 258.8 61.7)">8</text>
<text x="72.1" y="69.5">~{RESET}/PC6</text>
<text x="79.9" y="66.9">PC5</text>
<text x="84.1" y="66">28</text>
<text x="84.6" y="68.6">1</text>
<text x="92.8" y="66.9">R4</text>
<text x="145.4" y="68.2">GND</text>
<text x="203.8" y="69.5">GND</text>
<text x="257.1" y="69.5">GND</text>
<text x="19.6" y="72">GND</text>
<text x="28.5" y="72">GND</text>
<text x="37.4" y="72">GND</text>
<text x="79.9" y="74.5">PD0</text>
<text x="79.9" y="77.1">PD1</text>
<text x="84.6" y="73.7">2</text>
<text x="84.6" y="76.2">3</text>
<text x="91.2" y="72">10 kohm</text>
<text x="79.9" y="79.6">PD2</text>
<text x="79.9" y="82.2">PD3</text>
<text x="84.6" y="78.7">4</text>
<text x="84.6" y="81.3">5</text>
<text x="84.6" y="83.8">6</text>
<text x="143.5" y="80">Output D</text>
<text x="201.9" y="80">Output E</text>
<text x="255.3" y="80">Output F</text>
<text x="10.3" y="85.9">B</text>
<text x="79.9" y="87.2">PD5</text>
<text x="79.9" y="89.8">PD6</text>
<text x="79.9" y="84.7">PD4</text>
<text x="84.1" y="86.4">11</text>
<text x="84.1" y="88.9">12</text>
<text x="145.7" y="86">+5V</text>
<text x="153.7" y="89.8">74HC595</text>
<text x="156.3" y="87.2">U4</text>
<text x="204.1" y="86">+5V</text>
<text x="212.2" y="89.8">74HC595</text>
<text x="214.8" y="87.2">U6</text>
<text x="257.5" y="86">+5V</text>
<text x="265.5" y="89.8">74HC595</text>
<text x="268.1" y="87.2">U8</text>
<text x="285.3" y="85.9">B</text>
<text x="79.9" y="92.3">PD7</text>
<text x="84.1" y="91.4">13</text>
<text x="137.4" y="95.2">14</text>
<text x="147.1" y="92.7" transform="rotate(-90 147.1 92.7)">16</text>
<text x="155.2" y="95.2">15</text>
<text x="195.9" y="95.2">14</text>
<text x="205.5" y="92.7" transform="rotate(-90 205.5 92.7)">16</text>
<text x="213.6" y="95.2">15</text>
<text x="249.2" y="95.2">14</text>
<text x="258.8" y="92.7" transform="rotate(-90 258.8 92.7)">16</text>
<text x="267" y="95.2">15</text>
<text x="70.9" y="98.5" transform="rotate(-90 70.9 98.5)">8</text>
<text x="71.8" y="96.3" transform="rotate(-90 71.8 96.3)">GND</text>
<text x="124.2" y="101.3">Clock_pin_13</text>
<text x="125.6" y="96.2">Shift_out_C</text>
<text x="137.4" y="100.3">11</text>
<text x="140.2" y="101.2">SRCLK</text>
<text x="140.2" y="96.1">SER</text>
<text x="148" y="97.2" transform="rotate(-90 148 97.2)">VCC</text>
<text x="151.8" y="98.7">QB</text>
<text x="151.8" y="96.1">QA</text>
<text x="151.8" y="101.2">QC</text>
<text x="155.7" y="97.8">1</text>
<text x="155.7" y="100.3">2</text>
<text x="159.1" y="98.8">Col_D_2</text>
<text x="159.1" y="96.2">Col_D_1</text>
<text x="159.1" y="101.3">Col_D_3</text>
<text x="182.6" y="101.3">Clock_pin_13</text>
<text x="184.1" y="96.2">Shift_out_D</text>
<text x="195.9" y="100.3">11</text>
<text x="198.6" y="101.2">SRCLK</text>
<text x="198.6" y="96.1">SER</text>
<text x="206.4" y="97.2" transform="rotate(-90 206.4 97.2)">VCC</text>
<text x="210.2" y="98.7">QB</text>
<text x="210.2" y="96.1">QA</text>
<text x="210.2" y="101.2">QC</text>
<text x="214.1" y="97.8">1</text>
<text x="214.1" y="100.3">2</text>
<text x="217.5" y="101.3">Col_E_3</text>
<text x="217.5" y="96.2">Col_E_1</text>
<text x="217.5" y="98.8">Col_E_2</text>
<text x="235.9" y="101.3">Clock_pin_13</text>
<text x="237.5" y="96.2">Shift_out_E</text>
<text x="249.2" y="100.3">11</text>
<text x="252" y="101.2">SRCLK</text>
<text x="252" y="96.1">SER</text>
<text x="259.7" y="97.2" transform="rotate(-90 259.7 97.2)">VCC</text>
<text x="263.5" y="98.7">QB</text>
<text x="263.5" y="96.1">QA</text>
<text x="263.5" y="101.2">QC</text>
<text x="267.5" y="97.8">1</text>
<text x="267.5" y="100.3">2</text>
<text x="270.8" y="98.8">ROW_F_2</text>
<text x="270.8" y="96.2">ROW_F_1</text>
<text x="270.8" y="101.3">ROW_F_3</text>
<text x="69.2" y="105">GND</text>
<text x="127.4" y="103.8">+5V</text>
<text x="137.4" y="102.9">10</text>
<text x="137.4" y="107.9">12</text>
<text x="140.2" y="103.8">~{SRCLR}</text>
<text x="151.8" y="103.8">QD</text>
<text x="151.9" y="106.3">QE</text>
<text x="155.7" y="102.9">3</text>
<text x="155.7" y="105.4">4</text>
<text x="155.7" y="107.9">5</text>
<text x="159.1" y="106.4">Col_D_5</text>
<text x="159.1" y="103.8">Col_D_4</text>
<text x="185.8" y="103.8">+5V</text>
<text x="195.9" y="102.9">10</text>
<text x="195.9" y="107.9">12</text>
<text x="198.6" y="103.8">~{SRCLR}</text>
<text x="210.2" y="103.8">QD</text>
<text x="210.3" y="106.3">QE</text>
<text x="214.1" y="102.9">3</text>
<text x="214.1" y="105.4">4</text>
<text x="214.1" y="107.9">5</text>
<text x="217.5" y="106.4">Col_E_5</text>
<text x="217.5" y="103.8">Col_E_4</text>
<text x="239.2" y="103.8">+5V</text>
<text x="249.2" y="102.9">10</text>
<text x="249.2" y="107.9">12</text>
<text x="252" y="103.8">~{SRCLR}</text>
<text x="263.5" y="103.8">QD</text>
<text x="263.6" y="106.3">QE</text>
<text x="267.5" y="102.9">3</text>
<text x="267.5" y="105.4">4</text>
<text x="267.5" y="107.9">5</text>
<text x="270.8" y="103.8">ROW_F_4</text>
<text x="270.8" y="106.4">ROW_F_5</text>
<text x="125.3" y="108.9">Latch_pin_8</text>
<text x="137.4" y="110.5">13</text>
<text x="140.2" y="108.8">RCLK</text>
<text x="140.2" y="111.4">~{OE}</text>
<text x="151.7" y="111.4">QG</text>
<text x="151.8" y="113.9">QH</text>
<text x="152" y="108.8">QF</text>
<text x="155.7" y="110.5">6</text>
<text x="155.7" y="113">7</text>
<text x="183.7" y="108.9">Latch_pin_8</text>
<text x="195.9" y="110.5">13</text>
<text x="198.6" y="108.8">RCLK</text>
<text x="198.6" y="111.4">~{OE}</text>
<text x="210.1" y="111.4">QG</text>
<text x="210.2" y="113.9">QH</text>
<text x="210.4" y="108.8">QF</text>
<text x="214.1" y="110.5">6</text>
<text x="214.1" y="113">7</text>
<text x="237" y="108.9">Latch_pin_8</text>
<text x="249.2" y="110.5">13</text>
<text x="252" y="108.8">RCLK</text>
<text x="252" y="111.4">~{OE}</text>
<text x="263.4" y="111.4">QG</text>
<text x="263.5" y="113.9">QH</text>
<text x="263.7" y="108.8">QF</text>
<text x="267.5" y="110.5">6</text>
<text x="267.5" y="113">7</text>
<text x="20.5" y="119">J1</text>
<text x="42.1" y="119">J2</text>
<text x="57.1" y="116.8">Column Output Headers</text>
<text x="63.7" y="119">J3</text>
<text x="85.3" y="119">J4</text>
<text x="104.3" y="119">J5</text>
<text x="151.4" y="119">QH'</text>
<text x="155.7" y="118.1">9</text>
<text x="159.1" y="119.1">Shift_out_D</text>
<text x="209.8" y="119">QH'</text>
<text x="214.1" y="118.1">9</text>
<text x="217.5" y="119.1">Shift_out_E</text>
<text x="263.1" y="119">QH'</text>
<text x="267.5" y="118.1">9</text>
<text x="18" y="124.2">Col_A_2</text>
<text x="18" y="121.6">Col_A_1</text>
<text x="28.1" y="120.6">1</text>
<text x="28.1" y="123.2">2</text>
<text x="28.1" y="125.7">3</text>
<text x="39.6" y="121.6">Col_B_1</text>
<text x="39.6" y="124.2">Col_B_2</text>
<text x="49.7" y="120.6">1</text>
<text x="49.7" y="123.2">2</text>
<text x="49.7" y="125.7">3</text>
<text x="61.2" y="124.2">Col_C_2</text>
<text x="61.2" y="121.6">Col_C_1</text>
<text x="71.3" y="120.6">1</text>
<text x="71.3" y="123.2">2</text>
<text x="71.3" y="125.7">3</text>
<text x="82.8" y="124.2">Col_D_2</text>
<text x="82.8" y="121.6">Col_D_1</text>
<text x="92.9" y="120.6">1</text>
<text x="92.9" y="123.2">2</text>
<text x="92.9" y="125.7">3</text>
<text x="101.9" y="121.6">Col_E_1</text>
<text x="101.9" y="124.2">Col_E_2</text>
<text x="111.9" y="120.6">1</text>
<text x="111.9" y="123.2">2</text>
<text x="111.9" y="125.7">3</text>
<text x="147.1" y="122.7" transform="rotate(-90 147.1 122.7)">8</text>
<text x="148" y="120.4" transform="rotate(-90 148 120.4)">GND</text>
<text x="205.5" y="122.7" transform="rotate(-90 205.5 122.7)">8</text>
<text x="206.4" y="120.4" transform="rotate(-90 206.4 120.4)">GND</text>
<text x="258.8" y="122.7" transform="rotate(-90 258.8 122.7)">8</text>
<text x="259.7" y="120.4" transform="rotate(-90 259.7 120.4)">GND</text>
<text x="18" y="131.8">Col_A_5</text>
<text x="18" y="129.2">Col_A_4</text>
<text x="18" y="126.7">Col_A_3</text>
<text x="28.1" y="128.3">4</text>
<text x="28.1" y="130.8">5</text>
<text x="39.6" y="131.8">Col_B_5</text>
<text x="39.6" y="126.7">Col_B_3</text>
<text x="39.6" y="129.2">Col_B_4</text>
<text x="49.7" y="128.3">4</text>
<text x="49.7" y="130.8">5</text>
<text x="61.2" y="129.2">Col_C_4</text>
<text x="61.2" y="131.8">Col_C_5</text>
<text x="61.2" y="126.7">Col_C_3</text>
<text x="71.3" y="128.3">4</text>
<text x="71.3" y="130.8">5</text>
<text x="82.8" y="131.8">Col_D_5</text>
<text x="82.8" y="129.2">Col_D_4</text>
<text x="82.8" y="126.7">Col_D_3</text>
<text x="92.9" y="128.3">4</text>
<text x="92.9" y="130.8">5</text>
<text x="101.9" y="126.7">Col_E_3</text>
<text x="101.9" y="129.2">Col_E_4</text>
<text x="101.9" y="131.8">Col_E_5</text>
<text x="111.9" y="128.3">4</text>
<text x="111.9" y="130.8">5</text>
<text x="145.4" y="130.4">GND</text>
<text x="203.8" y="130.4">GND</text>
<text x="257.1" y="130.4">GND</text>
<text x="10.3" y="135.9">C</text>
<text x="20.3" y="135.5">A</text>
<text x="42" y="135.5">B</text>
<text x="63.6" y="135.5">C</text>
<text x="85.2" y="135.5">D</text>
<text x="104.2" y="135.5">E</text>
<text x="285.3" y="135.9">C</text>
<text x="46" y="149.6">ROW_F_1_Transistor</text>
<text x="96.8" y="148.3">ROW_F_2_Transistor</text>
<text x="152.7" y="148.3">ROW_F_4_Transistor</text>
<text x="179.1" y="144.8">Row Output Header</text>
<text x="193.8" y="148.3">ROW_F_1_Transistor</text>
<text x="208.5" y="145.7">J6</text>
<text x="216" y="147.3">1</text>
<text x="216" y="149.9">2</text>
<text x="30.6" y="154.6">R1</text>
<text x="46" y="153.1" transform="rotate(-90 46 153.1)">1</text>
<text x="46.9" y="155.9">Q1</text>
<text x="81.4" y="154.6">R2</text>
<text x="96.8" y="153.1" transform="rotate(-90 96.8 153.1)">1</text>
<text x="97.7" y="155.9">Q2</text>
<text x="137.3" y="154.6">R5</text>
<text x="152.7" y="153.1" transform="rotate(-90 152.7 153.1)">1</text>
<text x="153.6" y="155.9">Q4</text>
<text x="193.8" y="150.8">ROW_F_2_Transistor</text>
<text x="193.8" y="153.4">ROW_F_3_Transistor</text>
<text x="193.8" y="155.9">ROW_F_4_Transistor</text>
<text x="216" y="152.4">3</text>
<text x="216" y="154.9">4</text>
<text x="18" y="157.2">ROW_F_1</text>
<text x="28.9" y="159.6">100 ohm</text>
<text x="38.9" y="158">2</text>
<text x="46" y="160.8" transform="rotate(-90 46 160.8)">3</text>
<text x="47.2" y="158.2">BC547</text>
<text x="68.8" y="157.2">ROW_F_2</text>
<text x="79.7" y="159.6">100 ohm</text>
<text x="89.7" y="158">2</text>
<text x="96.8" y="160.8" transform="rotate(-90 96.8 160.8)">3</text>
<text x="98" y="158.2">BC547</text>
<text x="124.7" y="157.2">ROW_F_4</text>
<text x="135.5" y="159.6">100 ohm</text>
<text x="145.6" y="158">2</text>
<text x="152.7" y="160.8" transform="rotate(-90 152.7 160.8)">3</text>
<text x="153.9" y="158.2">BC547</text>
<text x="193.8" y="158.5">ROW_F_5_Transistor</text>
<text x="216" y="157.5">5</text>
<text x="42.5" y="167.3">GND</text>
<text x="93.3" y="167.3">GND</text>
<text x="149.2" y="167.3">GND</text>
<text x="208.4" y="162.2">F</text>
<text x="98.1" y="173.7">ROW_F_3_Transistor</text>
<text x="152.7" y="171.2">ROW_F_5_Transistor</text>
<text x="81.4" y="178.7">R3</text>
<text x="96.8" y="177.3" transform="rotate(-90 96.8 177.3)">1</text>
<text x="137.3" y="178.7">R6</text>
<text x="152.7" y="177.3" transform="rotate(-90 152.7 177.3)">1</text>
<text x="10.3" y="185.9">D</text>
<text x="68.8" y="181.3">ROW_F_3</text>
<text x="79.7" y="183.8">100 ohm</text>
<text x="89.7" y="182.1">2</text>
<text x="96.8" y="184.9" transform="rotate(-90 96.8 184.9)">3</text>
<text x="97.7" y="180.1">Q3</text>
<text x="98" y="182.4">BC547</text>
<text x="124.7" y="181.3">ROW_F_5</text>
<text x="135.5" y="183.8">100 ohm</text>
<text x="145.6" y="182.1">2</text>
<text x="152.7" y="184.9" transform="rotate(-90 152.7 184.9)">3</text>
<text x="153.6" y="180.1">Q5</text>
<text x="153.9" y="182.4">BC547</text>
<text x="285.3" y="185.9">D</text>
<text x="17.8" y="187.9">Transistor as Switch for Rows</text>
<text x="93.3" y="191.4">GND</text>
<text x="149.2" y="191.4">GND</text>
<text x="35" y="199.9">1</text>
<text x="85" y="199.9">2</text>
<text x="135" y="199.9">3</text>
<text x="185" y="199.9">4</text>
<text x="235" y="199.9">5</text>
<text x="285" y="199.9">6</text>
</g>
</svg>
